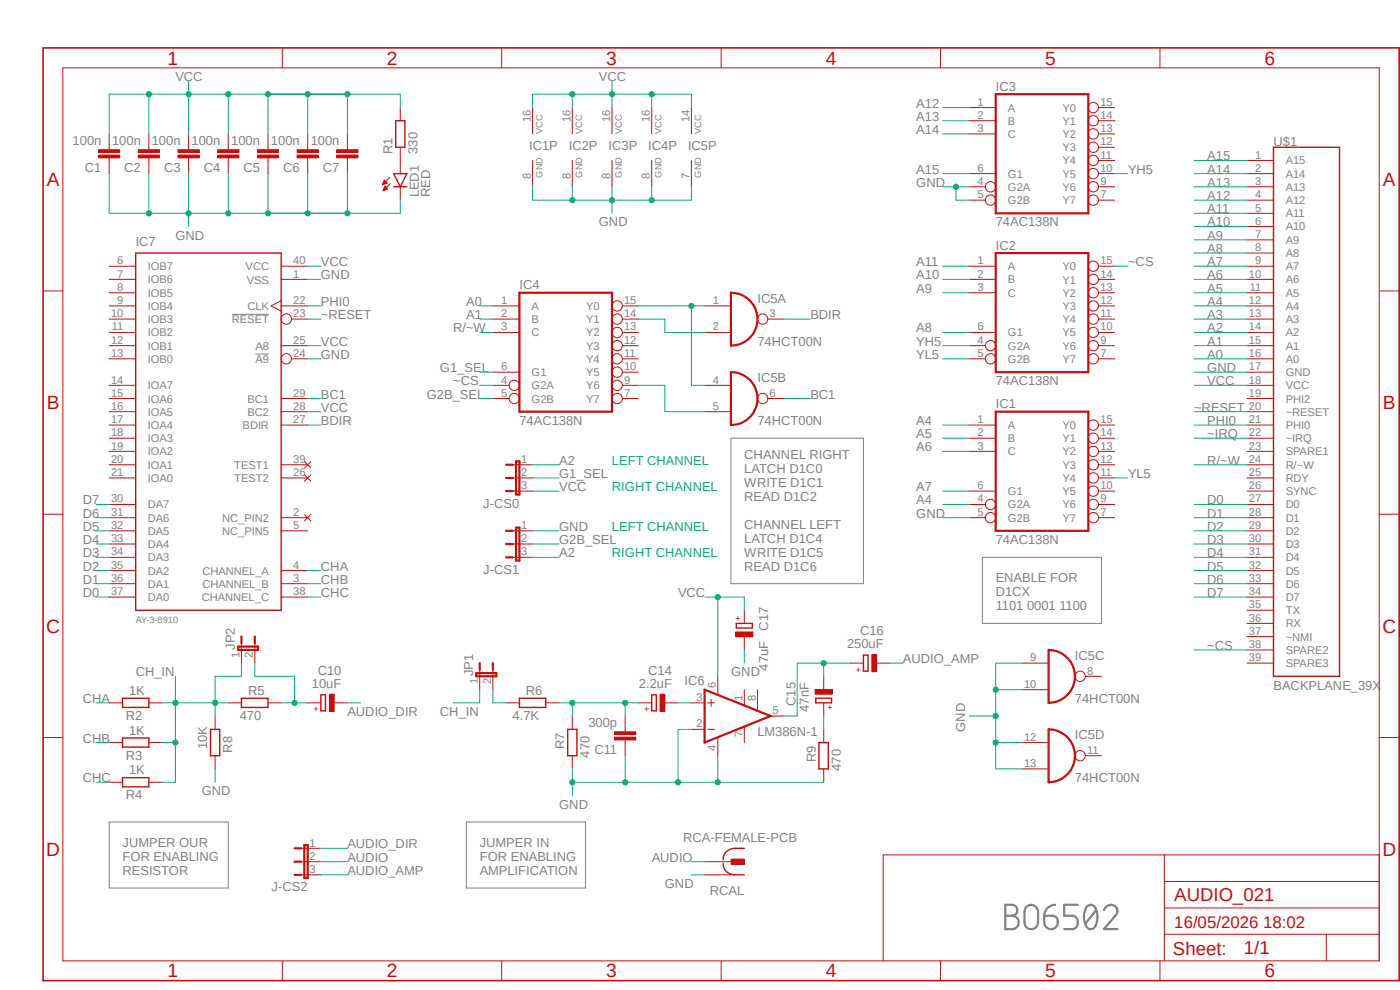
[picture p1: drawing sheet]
<svg xmlns="http://www.w3.org/2000/svg" width="297mm" height="210mm" viewBox="0 0 297 210" stroke-linecap="round" stroke-linejoin="round" font-family="sans-serif">
<path d="M8.5 9.8l288.6 198.8M297.1 9.9l-288.6 198.8" fill="none" stroke="#fff" stroke-width=".21"/>
<path d="M49.2 66.7h7.9M54.2 75.1h2.9M155.1 93h28.1v30.8h-28.1zM208.4 118.2h25.3v14h-25.3zM23.2 174.4h25.2v14h-25.2zM98.9 174.4h25.3v14h-25.3z" fill="none" stroke="#808080" stroke-width=".21"/>
<path d="M213.3 191.9h1.4a1.16 1.16 0 0 1 1.1 1.2 1.16 1.16 0 0 1-1.1 1.2 1.42 1.42 0 0 1 1.4 1.4 1.42 1.42 0 0 1-1.4 1.4h-1.4zM213.3 194.3h1.4M217.6 192.5a1.46 1.46 0 0 1 1.6-.5 1.46 1.46 0 0 1 1 1.4v2.3a1.44 1.44 0 0 1-1.4 1.4 1.44 1.44 0 0 1-1.5-1.4v-2.3zM221.5 194.3h1.8a1.44 1.44 0 0 1 1.1 1.6 1.44 1.44 0 0 1-1.5 1.2 1.44 1.44 0 0 1-1.4-1.4zM223.9 191.9a2.31 2.31 0 0 0-2.4 2.4M228.6 191.9h-2.8v2.4h1.7a1.44 1.44 0 0 1 1.2 1.4 1.44 1.44 0 0 1-1.2 1.4h-1.7M230.5 192.4a1.23 1.23 0 0 1 1.4-.3 1.23 1.23 0 0 1 .8 1.2 4.1 4.1 0 0 1-.7 3.6 1.24 1.24 0 0 1-1.8-1.1 4.1 4.1 0 0 1 .3-3.4zM232.5 193.1l-2.2 2.9M234.2 193.1a1.4 1.4 0 0 1 2-1 1.4 1.4 0 0 1 .4 2.2l-2.4 2.8h2.9" fill="none" stroke="#808080" stroke-width=".47"/>
<g fill="none" stroke="#c90d0c" stroke-width=".21">
<path d="M13.3 14.4h279.3v189.4h-279.3zM59.9 10.2v4.2M106.4 10.2v4.2M153 10.2v4.2M199.5 10.2v4.2M246.1 10.2v4.2M40 31.2v.6M40 33.5v.5M264.5 34h5.7M264.5 36.8h5.7M264.5 39.6h5.7M264.5 42.5h5.7"/>
<path d="M264.5 45.3h5.7M264.5 48h5.7M264.5 50.9h5.7M264.5 53.7h5.7M264.5 56.5h5.7M264.5 59.3h5.7M9.1 61.7h4.2M264.5 62.1h5.7M264.5 64.9h5.7M264.5 67.7h5.7M264.5 70.5h5.7M264.5 73.3h5.7"/>
<path d="M264.5 76.1h5.7M264.5 79h5.7M292.6 61.7h4.2M264.5 81.7h5.7M264.5 84.5h5.7M264.5 87.3h5.7M264.5 90.2h5.7M264.5 93h5.7M264.5 95.8h5.7M264.5 98.6h5.7M9.1 109.1h4.2M264.5 101.4h5.7"/>
<path d="M264.5 104.2h5.7M264.5 107h5.7M264.5 109.8h5.7M264.5 112.6h5.7M264.5 115.4h5.7M264.5 118.2h5.7M292.6 109.1h4.2M264.5 121h5.7M264.5 123.8h5.7M264.5 126.7h5.7M264.5 129.5h5.7M264.5 132.2h5.7"/>
<path d="M264.5 135h5.7M264.5 137.9h5.7M9.1 156.5h4.2M264.5 140.7h5.7M292.6 156.5h4.2M247 198.2h45.6M247 181.4v22.4M247 192.6h45.6M247 187h45.6M281.4 198.2v5.6M292.6 181.4h-105.2v22.4M59.9 203.8v4.2"/>
<path d="M106.4 203.8v4.2M153 203.8v4.2M199.5 203.8v4.2M246.1 203.8v4.2"/>
</g>
<path d="M9.1 10.2h287.7v197.8h-287.7z" fill="none" stroke="#c90d0c" stroke-width=".34"/>
<path d="M270.2 31.2h14v112.3h-14z" fill="none" stroke="#c90d0c" stroke-width=".3"/>
<path d="M37.8 31.7h4.4v.6h-4.4z" fill-rule="evenodd" fill="#c90d0c"/>
<path d="M37.8 31.7h4.4v.6h-4.4z" fill="none" stroke="#c90d0c" stroke-width=".21"/>
<path d="M37.8 32.9h4.4v.6h-4.4z" fill-rule="evenodd" fill="#c90d0c"/>
<g fill="none" stroke="#c90d0c" stroke-width=".21">
<path d="M31.6 31.2v.6M31.6 33.5v.5M37.8 32.9h4.4v.6h-4.4zM40 28.4v2.8M40 34v2.8M81.2 39.2h.1M81.2 39h.3M81.2 38.9h.6M81.3 38.8h.7M81.3 38.7h.7M81.4 38.6h.5M81.4 38.5h.4"/>
<path d="M81.5 38.4h.2M81.5 40h.7M81.5 38.2l.6 .6-1 .4zM81.5 38.3h.1M81.5 39.9h.6M81.6 39.8h.4M81.6 39.7h.3M81.7 39.6h.1M81.7 39.5l.6 .5-1 .5zM82.7 37.7l-1.6 1.5M82.8 38.9l-1.5 1.6M84.9 22.8v2.8"/>
<path d="M84.9 31.2v5.6M84.9 39.6v2.9M81.3 40.4h.1M81.4 40.3h.3M81.4 40.2h.6M81.4 40.1h.8"/>
</g>
<path d="M83.5 36.8h2.8l-1.4 2.8zM83.5 39.6h2.8M83.9 25.6h2v5.6h-2z" fill="none" stroke="#c90d0c" stroke-width=".3"/>
<path d="M29.3 31.7h4.5v.6h-4.5z" fill-rule="evenodd" fill="#c90d0c"/>
<path d="M29.3 31.7h4.5v.6h-4.5z" fill="none" stroke="#c90d0c" stroke-width=".21"/>
<path d="M29.3 32.9h4.5v.6h-4.5z" fill-rule="evenodd" fill="#c90d0c"/>
<path d="M23.2 31.2v.6M23.2 33.5v.5M29.3 32.9h4.5v.6h-4.5zM31.6 28.4v2.8M31.6 34v2.8" fill="none" stroke="#c90d0c" stroke-width=".21"/>
<path d="M20.9 31.7h4.5v.6h-4.5z" fill-rule="evenodd" fill="#c90d0c"/>
<path d="M20.9 31.7h4.5v.6h-4.5z" fill="none" stroke="#c90d0c" stroke-width=".21"/>
<path d="M20.9 32.9h4.5v.6h-4.5z" fill-rule="evenodd" fill="#c90d0c"/>
<path d="M20.9 32.9h4.5v.6h-4.5zM23.2 28.4v2.8M23.2 34v2.8M48.4 31.2v.6M48.4 33.5v.5" fill="none" stroke="#c90d0c" stroke-width=".21"/>
<path d="M46.2 31.7h4.5v.6h-4.5z" fill-rule="evenodd" fill="#c90d0c"/>
<path d="M46.2 31.7h4.5v.6h-4.5z" fill="none" stroke="#c90d0c" stroke-width=".21"/>
<path d="M46.2 32.9h4.5v.6h-4.5z" fill-rule="evenodd" fill="#c90d0c"/>
<g fill="none" stroke="#c90d0c" stroke-width=".21">
<path d="M46.2 32.9h4.5v.6h-4.5zM48.4 28.4v2.8M48.4 34v2.8M65.3 31.2v.6M65.3 33.5v.5M113 22.8v5.6M113 34v5.6M121.4 22.8v5.6M121.4 34v5.6M129.8 22.8v5.6M129.8 34v5.6M205.6 22.8h5.6"/>
<path d="M205.6 25.6h5.6M205.6 28.4h5.6M205.6 39.6h3.4M205.6 36.8h5.6M233 22.8h3.5M233 25.6h3.5M233 28.4h3.5M233 39.6h3.5M233 36.8h3.5M233 34h3.5M233 31.2h3.5M23.2 56.5h5.6"/>
<path d="M23.2 59.3h5.6M59.6 56.5h5.7M59.6 59.3h5.7M205.6 42.5h3.4M205.6 56.5h5.6M205.6 59.3h5.6M233 42.5h3.5M233 56.5h3.5M233 59.3h3.5M23.2 62.1h5.6M23.2 73.3h5.6M23.2 76.1h5.6"/>
<path d="M23.2 70.5h5.6M23.2 67.7h5.6M23.2 64.9h5.6M59.6 73.3h5.7M59.6 64.9h5.7M59.6 63.8l-2.1 1.1 2.1 1.1M61.8 76.1h3.5M61.8 67.7h3.5M205.6 62.1h5.6M205.6 73.3h3.4M205.6 76.1h3.4M205.6 70.5h5.6"/>
<path d="M233 62.1h3.5M233 73.3h3.5M233 76.1h3.5M233 70.5h3.5M233 67.7h3.5M233 64.9h3.5M23.2 90.2h5.6M23.2 93h5.6M23.2 95.8h5.6M23.2 98.6h5.6M23.2 81.7h5.6M23.2 84.5h5.6"/>
<path d="M23.2 87.3h5.6M59.6 90.2h5.7M59.6 98.6h5.7M59.6 84.5h5.7M59.6 87.3h5.7M64.6 97.9l1.4 1.4M66 97.9l-1.4 1.4M205.6 90.2h5.6M205.6 93h5.6M205.6 95.8h5.6M233 90.2h3.5M233 93h3.5"/>
<path d="M233 95.8h3.5M233 98.6h3.5M23.2 107h5.6M23.2 109.8h5.6M23.2 101.4h5.6M23.2 112.6h5.6M23.2 115.4h5.6M23.2 118.2h5.6M59.6 109.8h5.7M59.6 101.4h5.7M59.6 112.6h5.7M64.6 109.1l1.4 1.4"/>
<path d="M64.6 100.7l1.4 1.4M66 109.1l-1.4 1.4M66 100.7l-1.4 1.4M205.6 107h3.4M205.6 109.8h3.4M205.6 104.2h5.6M233 107h3.5M233 109.8h3.5M233 104.2h3.5M233 101.4h3.5M23.2 123.8h5.6M23.2 121h5.6"/>
<path d="M23.2 126.7h5.6M59.6 123.8h5.7M59.6 121h5.7M59.6 126.7h5.7"/>
<circle cx="210.1" cy="39.6" r="1.1"/>
<circle cx="231.9" cy="34" r="1.1"/>
<circle cx="231.9" cy="28.4" r="1.1"/>
<circle cx="231.9" cy="39.6" r="1.1"/>
<circle cx="231.9" cy="36.8" r="1.1"/>
<circle cx="231.9" cy="31.2" r="1.1"/>
<circle cx="231.9" cy="25.6" r="1.1"/>
<circle cx="231.9" cy="22.8" r="1.1"/>
<circle cx="210.1" cy="42.5" r="1.1"/>
<circle cx="231.9" cy="42.5" r="1.1"/>
<circle cx="231.9" cy="56.5" r="1.1"/>
<circle cx="231.9" cy="59.3" r="1.1"/>
<circle cx="60.8" cy="76.1" r="1.1"/>
<circle cx="60.8" cy="67.7" r="1.1"/>
<circle cx="210.1" cy="73.3" r="1.1"/>
<circle cx="210.1" cy="76.1" r="1.1"/>
<circle cx="231.9" cy="64.9" r="1.1"/>
<circle cx="231.9" cy="67.7" r="1.1"/>
<circle cx="231.9" cy="73.3" r="1.1"/>
<circle cx="231.9" cy="62.1" r="1.1"/>
<circle cx="231.9" cy="76.1" r="1.1"/>
<circle cx="231.9" cy="70.5" r="1.1"/>
<circle cx="231.9" cy="93" r="1.1"/>
<circle cx="231.9" cy="98.6" r="1.1"/>
<circle cx="231.9" cy="95.8" r="1.1"/>
<circle cx="231.9" cy="90.2" r="1.1"/>
<circle cx="210.1" cy="107" r="1.1"/>
<circle cx="210.1" cy="109.8" r="1.1"/>
<circle cx="231.9" cy="109.8" r="1.1"/>
<circle cx="231.9" cy="104.2" r="1.1"/>
<circle cx="231.9" cy="107" r="1.1"/>
<circle cx="231.9" cy="101.4" r="1.1"/>
</g>
<path d="M211.2 20h19.7v25.3h-19.7zM211.2 53.7h19.7v25.3h-19.7zM211.2 87.3h19.7v25.3h-19.7z" fill="none" stroke="#c90d0c" stroke-width=".47"/>
<path d="M28.8 53.7h30.8v75.8h-30.8z" fill="none" stroke="#c90d0c" stroke-width=".3"/>
<path d="M63 31.7h4.5v.6h-4.5z" fill-rule="evenodd" fill="#c90d0c"/>
<path d="M63 31.7h4.5v.6h-4.5z" fill="none" stroke="#c90d0c" stroke-width=".21"/>
<path d="M63 32.9h4.5v.6h-4.5z" fill-rule="evenodd" fill="#c90d0c"/>
<path d="M63 32.9h4.5v.6h-4.5zM65.3 28.4v2.8M65.3 34v2.8M73.7 31.2v.6M73.7 33.5v.5" fill="none" stroke="#c90d0c" stroke-width=".21"/>
<path d="M71.5 31.7h4.4v.6h-4.4z" fill-rule="evenodd" fill="#c90d0c"/>
<path d="M71.5 31.7h4.4v.6h-4.4z" fill="none" stroke="#c90d0c" stroke-width=".21"/>
<path d="M71.5 32.9h4.4v.6h-4.4z" fill-rule="evenodd" fill="#c90d0c"/>
<path d="M71.5 32.9h4.4v.6h-4.4zM73.7 28.4v2.8M73.7 34v2.8M23.2 149.1h2.8M23.2 157.5h2.8M31.6 149.1h2.8M31.6 157.5h2.8M45.6 151.9v2.8M23.2 165.9h2.8M31.6 165.9h2.8M45.6 160.3v2.8" fill="none" stroke="#c90d0c" stroke-width=".21"/>
<path d="M26 148.1h5.6v2h-5.6zM26 156.5h5.6v2h-5.6zM44.7 154.7h1.9v5.6h-1.9zM26 165h5.6v1.9h-5.6z" fill="none" stroke="#c90d0c" stroke-width=".3"/>
<path d="M155.1 182.2h2.8v1.1h-2.8z" fill-rule="evenodd" fill="#c90d0c"/>
<path d="M56.9 31.2v.6M56.9 33.5v.5M149.5 182.8h5.6M149.5 185.6h5.6M155.1 182.2h2.8v1.1h-2.8z" fill="none" stroke="#c90d0c" stroke-width=".21"/>
<path d="M157.9 180a4.5 4.5 0 0 0-3.6 .5 2.14 2.14 0 0 0-.9 1.9M153.4 183.2a2.35 2.35 0 0 0 2.4 2.4h2.1" fill="none" stroke="#c90d0c" stroke-width=".3"/>
<path d="M54.6 31.7h4.5v.6h-4.5z" fill-rule="evenodd" fill="#c90d0c"/>
<path d="M54.6 31.7h4.5v.6h-4.5z" fill="none" stroke="#c90d0c" stroke-width=".21"/>
<path d="M54.6 32.9h4.5v.6h-4.5z" fill-rule="evenodd" fill="#c90d0c"/>
<g fill="none" stroke="#c90d0c" stroke-width=".21">
<path d="M54.6 32.9h4.5v.6h-4.5zM56.9 28.4v2.8M56.9 34v2.8M104.6 64.9h5.6M104.6 67.7h5.6M104.6 70.5h5.6M104.6 79h5.6M132 64.9h3.4M132 67.7h3.4M132 70.5h3.4M132 79h3.4M132 76.1h3.4"/>
<path d="M132 73.3h3.4M149.5 64.9h5.6M149.5 70.5h5.6M162.9 67.7h3.4M104.6 81.7h3.4M104.6 84.5h3.4M108.8 98.6h4.2M132 81.7h3.4M132 84.5h3.4M149.5 81.7h5.6M149.5 87.3h5.6M162.9 84.5h3.4"/>
<path d="M108.8 104.2h4.2M108.8 101.4h4.2M108.8 118.2h4.2M108.8 115.4h4.2M108.8 112.6h4.2"/>
<circle cx="130.9" cy="70.5" r="1.1"/>
<circle cx="130.9" cy="79" r="1.1"/>
<circle cx="130.9" cy="64.9" r="1.1"/>
<circle cx="130.9" cy="67.7" r="1.1"/>
<circle cx="130.9" cy="76.1" r="1.1"/>
<circle cx="130.9" cy="73.3" r="1.1"/>
<circle cx="161.8" cy="67.7" r="1.1"/>
<circle cx="109.1" cy="81.7" r="1.1"/>
<circle cx="109.1" cy="84.5" r="1.1"/>
<circle cx="130.9" cy="84.5" r="1.1"/>
<circle cx="130.9" cy="81.7" r="1.1"/>
<circle cx="161.8" cy="84.5" r="1.1"/>
</g>
<path d="M110.2 62.1h19.6v25.2h-19.6zM155.1 62.1a5.6 5.6 0 0 1 5.6 5.6 5.6 5.6 0 0 1-5.6 5.6zM155.1 79a5.6 5.6 0 0 1 5.6 5.6 5.6 5.6 0 0 1-5.6 5.6zM107.4 98.6h1.4M109.5 97.9h.7v7h-.7zM107.4 104.2h1.4M107.4 101.4h1.4M107.4 118.2h1.4M107.4 115.4h1.4M107.4 112.6h1.4M109.5 111.9h.7v7h-.7z" fill="none" stroke="#c90d0c" stroke-width=".47"/>
<path d="M68.1 147.4h.9v3.4h-.9z" fill="none" stroke="#c90d0c" stroke-width=".3"/>
<path d="M69.9 147.3h1v3.6h-1z" fill-rule="evenodd" fill="#c90d0c"/>
<g fill="none" stroke="#c90d0c" stroke-width=".21">
<path d="M51.2 136.5v4.2M54.1 136.5v4.2M48.4 149.1h2.8M56.9 149.1h2.7M65.3 149.1h2.8M69.9 147.3h1v3.6h-1zM70.9 149.1h2.8M101.8 142.1v4.2M104.6 142.1v4.2M107.4 149.1h2.8M115.8 149.1h2.8M121.4 151.9v2.8"/>
<path d="M132.6 154.7v.6M132.6 157v.5M63.9 180h4.2M121.4 160.3v2.8M63.9 185.6h4.2M63.9 182.8h4.2"/>
</g>
<path d="M51.2 148.1h5.7v2h-5.7zM110.2 148.1h5.6v2h-5.6zM120.4 154.7h2v5.6h-2z" fill="none" stroke="#c90d0c" stroke-width=".3"/>
<path d="M50.5 137.2h4.2v.7h-4.2zM51.2 135v1.5M54.1 135v1.5M101 142.8h4.3v.7h-4.3zM101.8 140.7v1.4M104.6 140.7v1.4M62.5 180h1.4M64.6 179.3h.7v7h-.7zM62.5 185.6h1.4M62.5 182.8h1.4" fill="none" stroke="#c90d0c" stroke-width=".47"/>
<path d="M130.4 155.2h4.5v.6h-4.5z" fill-rule="evenodd" fill="#c90d0c"/>
<path d="M130.4 155.2h4.5v.6h-4.5z" fill="none" stroke="#c90d0c" stroke-width=".21"/>
<path d="M130.4 156.4h4.5v.6h-4.5z" fill-rule="evenodd" fill="#c90d0c"/>
<path d="M130.4 156.4h4.5v.6h-4.5zM132.6 151.9v2.8M132.6 157.5v2.8" fill="none" stroke="#c90d0c" stroke-width=".21"/>
<path d="M138.3 147.4h.9v3.4h-.9z" fill="none" stroke="#c90d0c" stroke-width=".3"/>
<path d="M140 147.3h1.1v3.6h-1.1z" fill-rule="evenodd" fill="#c90d0c"/>
<g fill="none" stroke="#c90d0c" stroke-width=".21">
<path d="M135.4 149.1h2.9M140 147.3h1.1v3.6h-1.1zM141.1 149.1h2.7M146.7 149.1h2.8M146.7 154.7h2.8M150.2 149.1h1.4M150.2 154.7h1.4M150.9 148.4v1.4M152.3 143.5v3.8M152.3 156.5v3.8M157.9 146.3v3.3M157.9 154.1v3.4"/>
<path d="M160.7 146.3v4.5M163.5 151.9h2.8"/>
</g>
<path d="M149.5 146.3l14 5.6-14 5.6z" fill="none" stroke="#c90d0c" stroke-width=".47"/>
<path d="M173.1 148.1h3.3v1h-3.3z" fill="none" stroke="#c90d0c" stroke-width=".3"/>
<path d="M172.9 146.3h3.7v1h-3.7z" fill-rule="evenodd" fill="#c90d0c"/>
<path d="M172.9 146.3h3.7v1h-3.7zM174.8 143.5v2.8M174.8 149.1v2.8M174.8 154.7v2.8M174.8 163.1v2.8" fill="none" stroke="#c90d0c" stroke-width=".21"/>
<path d="M183.2 139h.9v3.4h-.9zM173.7 157.5h2v5.6h-2z" fill="none" stroke="#c90d0c" stroke-width=".3"/>
<path d="M185 138.9h1v3.6h-1z" fill-rule="evenodd" fill="#c90d0c"/>
<path d="M185 138.9h1v3.6h-1zM180.3 140.7h2.9M186 140.7h2.8" fill="none" stroke="#c90d0c" stroke-width=".21"/>
<path d="M156.2 132.2h3.4v1h-3.4z" fill="none" stroke="#c90d0c" stroke-width=".3"/>
<path d="M156.1 134.1h3.6v1h-3.6z" fill-rule="evenodd" fill="#c90d0c"/>
<g fill="none" stroke="#c90d0c" stroke-width=".21">
<path d="M138.3 22.8v5.6M138.3 34v5.6M146.7 22.8v5.6M146.7 34v5.6M156.1 134.1h3.6v1h-3.6zM157.9 129.5v2.7M157.9 135v2.9M216.8 140.7h5.7M216.8 146.3h5.7M216.8 157.5h5.7M230.3 143.5h3.4M216.8 163.1h5.7"/>
<path d="M230.3 160.3h3.4"/>
<circle cx="229.2" cy="143.5" r="1.1"/>
<circle cx="229.2" cy="160.3" r="1.1"/>
</g>
<path d="M222.5 137.9a5.6 5.6 0 0 1 5.6 5.6 5.6 5.6 0 0 1-5.6 5.6zM222.5 154.7a5.6 5.6 0 0 1 5.6 5.6 5.6 5.6 0 0 1-5.6 5.6z" fill="none" stroke="#c90d0c" stroke-width=".47"/>
<g fill="none" stroke="#0dab76" stroke-width=".21">
<path d="M40 36.8v11.2M200 36.8h5.6M200 28.4h5.6M200 25.6h5.6M200 22.8h5.6M253.3 34h11.2M253.3 36.8h11.2M253.3 39.6h11.2M84.9 42.5v2.8M253.3 42.5h11.2M101.8 67.7h2.8M101.8 64.9h2.8"/>
<path d="M253.3 67.7h11.2M253.3 70.5h11.2M253.3 73.3h11.2M253.3 76.1h11.2M253.3 79h11.2M113 98.6h5.6M20.4 118.2h2.8M20.4 107h2.8M20.4 109.8h2.8M20.4 112.6h2.8M20.4 115.4h2.8M113 118.2h5.6"/>
<path d="M253.3 118.2h11.2M253.3 107h11.2M253.3 109.8h11.2M253.3 112.6h11.2M253.3 115.4h11.2M20.4 126.7h2.8M20.4 123.8h2.8M20.4 121h2.8M253.3 126.7h11.2M253.3 123.8h11.2M253.3 121h11.2"/>
</g>
<circle cx="40" cy="45.3" r=".55" fill="#0dab76"/>
<g fill="none" stroke="#0dab76" stroke-width=".21">
<path d="M23.2 36.8v8.5h61.7M31.6 36.8v8.5"/>
<circle cx="40" cy="45.3" r=".55"/>
</g>
<circle cx="31.6" cy="45.3" r=".55" fill="#0dab76"/>
<g fill="none" stroke="#0dab76" stroke-width=".21">
<path d="M48.4 36.8v8.5"/>
<circle cx="31.6" cy="45.3" r=".55"/>
</g>
<circle cx="48.4" cy="45.3" r=".55" fill="#0dab76"/>
<g fill="none" stroke="#0dab76" stroke-width=".21">
<path d="M65.3 36.8v8.5"/>
<circle cx="48.4" cy="45.3" r=".55"/>
</g>
<circle cx="65.3" cy="45.3" r=".55" fill="#0dab76"/>
<g fill="none" stroke="#0dab76" stroke-width=".21">
<path d="M73.7 36.8v8.5"/>
<circle cx="65.3" cy="45.3" r=".55"/>
</g>
<circle cx="73.7" cy="45.3" r=".55" fill="#0dab76"/>
<g fill="none" stroke="#0dab76" stroke-width=".21">
<path d="M56.9 36.8v8.5"/>
<circle cx="73.7" cy="45.3" r=".55"/>
</g>
<circle cx="56.9" cy="45.3" r=".55" fill="#0dab76"/>
<g fill="none" stroke="#0dab76" stroke-width=".21">
<path d="M200 39.6h5.6M202.8 39.6v2.9h2.8"/>
<circle cx="56.9" cy="45.3" r=".55"/>
</g>
<circle cx="202.8" cy="39.6" r=".55" fill="#0dab76"/>
<g fill="none" stroke="#0dab76" stroke-width=".21">
<path d="M113 39.6v2.9h16.8v-2.9M65.3 59.3h2.8M200 109.8h5.6"/>
<circle cx="202.8" cy="39.6" r=".55"/>
</g>
<circle cx="129.8" cy="42.5" r=".55" fill="#0dab76"/>
<g fill="none" stroke="#0dab76" stroke-width=".21">
<path d="M121.4 39.6v2.9"/>
<circle cx="129.8" cy="42.5" r=".55"/>
</g>
<circle cx="121.4" cy="42.5" r=".55" fill="#0dab76"/>
<g fill="none" stroke="#0dab76" stroke-width=".21">
<path d="M138.3 39.6v2.9M146.7 39.6v2.9h-16.9v2.8"/>
<circle cx="121.4" cy="42.5" r=".55"/>
</g>
<circle cx="138.3" cy="42.5" r=".55" fill="#0dab76"/>
<g fill="none" stroke="#0dab76" stroke-width=".21">
<path d="M113 112.6h5.6M45.6 163.1v2.8M121.4 163.1v5.6M132.6 160.3v5.6h-11.2M146.7 185.6h2.8"/>
<circle cx="138.3" cy="42.5" r=".55"/>
</g>
<circle cx="121.4" cy="165.9" r=".55" fill="#0dab76"/>
<g fill="none" stroke="#0dab76" stroke-width=".21">
<path d="M146.7 154.7h-2.9v11.2h-11.2"/>
<circle cx="121.4" cy="165.9" r=".55"/>
</g>
<circle cx="132.6" cy="165.9" r=".55" fill="#0dab76"/>
<g fill="none" stroke="#0dab76" stroke-width=".21">
<path d="M152.3 160.3v5.6h-8.5"/>
<circle cx="132.6" cy="165.9" r=".55"/>
</g>
<circle cx="143.9" cy="165.9" r=".55" fill="#0dab76"/>
<g fill="none" stroke="#0dab76" stroke-width=".21">
<path d="M152.3 165.9h22.5"/>
<circle cx="143.9" cy="165.9" r=".55"/>
</g>
<circle cx="152.3" cy="165.9" r=".55" fill="#0dab76"/>
<g fill="none" stroke="#0dab76" stroke-width=".21">
<path d="M157.9 137.9v2.8M211.2 146.3h5.6M216.8 140.7h-5.6v22.4h5.6"/>
<circle cx="152.3" cy="165.9" r=".55"/>
</g>
<circle cx="211.2" cy="146.3" r=".55" fill="#0dab76"/>
<g fill="none" stroke="#0dab76" stroke-width=".21">
<path d="M211.2 157.5h5.6"/>
<circle cx="211.2" cy="146.3" r=".55"/>
</g>
<circle cx="211.2" cy="157.5" r=".55" fill="#0dab76"/>
<g fill="none" stroke="#0dab76" stroke-width=".21">
<path d="M205.6 151.9h5.6"/>
<circle cx="211.2" cy="157.5" r=".55"/>
</g>
<circle cx="211.2" cy="151.9" r=".55" fill="#0dab76"/>
<g fill="none" stroke="#0dab76" stroke-width=".21">
<path d="M40 17.2v11.2M65.3 76.1h2.8M253.3 81.7h11.2"/>
<circle cx="211.2" cy="151.9" r=".55"/>
</g>
<circle cx="40" cy="20" r=".55" fill="#0dab76"/>
<g fill="none" stroke="#0dab76" stroke-width=".21">
<path d="M23.2 20h61.7v2.8M31.6 20v8.4"/>
<circle cx="40" cy="20" r=".55"/>
</g>
<circle cx="31.6" cy="20" r=".55" fill="#0dab76"/>
<g fill="none" stroke="#0dab76" stroke-width=".21">
<path d="M23.2 20v8.4M48.4 20v8.4"/>
<circle cx="31.6" cy="20" r=".55"/>
</g>
<circle cx="48.4" cy="20" r=".55" fill="#0dab76"/>
<g fill="none" stroke="#0dab76" stroke-width=".21">
<path d="M65.3 20v8.4"/>
<circle cx="48.4" cy="20" r=".55"/>
</g>
<circle cx="65.3" cy="20" r=".55" fill="#0dab76"/>
<g fill="none" stroke="#0dab76" stroke-width=".21">
<path d="M73.7 20v8.4"/>
<circle cx="65.3" cy="20" r=".55"/>
</g>
<circle cx="73.7" cy="20" r=".55" fill="#0dab76"/>
<g fill="none" stroke="#0dab76" stroke-width=".21">
<path d="M56.9 20v8.4"/>
<circle cx="73.7" cy="20" r=".55"/>
</g>
<circle cx="56.9" cy="20" r=".55" fill="#0dab76"/>
<g fill="none" stroke="#0dab76" stroke-width=".21">
<path d="M121.4 20v2.8M129.8 20h-16.8v2.8M65.3 56.5h2.8M65.3 73.3h2.8M65.3 87.3h2.8"/>
<circle cx="56.9" cy="20" r=".55"/>
</g>
<circle cx="121.4" cy="20" r=".55" fill="#0dab76"/>
<g fill="none" stroke="#0dab76" stroke-width=".21">
<path d="M129.8 20v2.8"/>
<circle cx="121.4" cy="20" r=".55"/>
</g>
<circle cx="129.8" cy="20" r=".55" fill="#0dab76"/>
<g fill="none" stroke="#0dab76" stroke-width=".21">
<path d="M129.8 17.2v2.8h16.9v2.8M138.3 20v2.8"/>
<circle cx="129.8" cy="20" r=".55"/>
</g>
<circle cx="138.3" cy="20" r=".55" fill="#0dab76"/>
<g fill="none" stroke="#0dab76" stroke-width=".21">
<path d="M113 104.2h5.6M149.5 126.7h8.4v2.8M152.3 126.7v16.8"/>
<circle cx="138.3" cy="20" r=".55"/>
</g>
<circle cx="152.3" cy="126.7" r=".55" fill="#0dab76"/>
<g fill="none" stroke="#0dab76" stroke-width=".21">
<path d="M236.5 36.8h2.8M200 56.5h5.6M200 59.3h5.6M236.5 56.5h2.8M253.3 56.5h11.2M253.3 59.3h11.2M253.3 53.7h11.2M253.3 50.9h11.2M253.3 48h11.2M253.3 45.3h11.2M65.3 64.9h2.8M65.3 67.7h2.8"/>
<path d="M101.8 70.5h2.8M200 70.5h5.6M200 62.1h5.6M200 73.3h5.6M200 76.1h5.6M253.3 64.9h11.2M253.3 62.1h11.2M101.8 81.7h2.8M200 90.2h5.6M200 93h5.6M200 95.8h5.6M253.3 90.2h11.2"/>
<path d="M253.3 98.6h11.2M253.3 87.3h11.2M253.3 93h11.2M200 104.2h5.6M200 107h5.6M236.5 101.4h2.8M65.3 121h2.8M65.3 123.8h2.8M65.3 126.7h2.8M253.3 137.9h11.2M20.4 149.1h2.8M20.4 157.5h2.8"/>
<path d="M34.4 149.1h2.8v16.8h-2.8M34.4 157.5h2.8M20.4 165.9h2.8"/>
<circle cx="152.3" cy="126.7" r=".55"/>
</g>
<circle cx="37.2" cy="157.5" r=".55" fill="#0dab76"/>
<circle cx="37.2" cy="157.5" r=".55" fill="none" stroke="#0dab76" stroke-width=".21"/>
<circle cx="37.2" cy="149.1" r=".55" fill="#0dab76"/>
<g fill="none" stroke="#0dab76" stroke-width=".21">
<path d="M37.2 149.1h11.2M45.6 149.1v2.8"/>
<circle cx="37.2" cy="149.1" r=".55"/>
</g>
<circle cx="45.6" cy="149.1" r=".55" fill="#0dab76"/>
<g fill="none" stroke="#0dab76" stroke-width=".21">
<path d="M135.4 64.9h14.1M146.7 64.9v16.8h2.8M37.2 143.5v5.6M51.2 140.7v2.8h-5.6v5.6M101.8 146.3v2.8h-5.7"/>
<circle cx="45.6" cy="149.1" r=".55"/>
</g>
<circle cx="146.7" cy="64.9" r=".55" fill="#0dab76"/>
<g fill="none" stroke="#0dab76" stroke-width=".21">
<path d="M101.8 79h2.8M135.4 67.7h5.7v2.8h8.4M166.3 67.7h5.6M65.3 90.2h2.8M65.3 84.5h2.8M101.8 84.5h2.8M135.4 81.7h5.7v5.6h8.4M166.3 84.5h5.6M113 101.4h5.6M113 115.4h5.6M54.1 140.7v2.8h8.4v5.6M59.6 149.1h5.7"/>
<circle cx="146.7" cy="64.9" r=".55"/>
</g>
<circle cx="62.5" cy="149.1" r=".55" fill="#0dab76"/>
<g fill="none" stroke="#0dab76" stroke-width=".21">
<path d="M73.7 149.1h2.8M104.6 146.3v2.8h2.8M118.6 149.1h2.8v2.8M188.8 140.7h2.8M68.1 180h5.6M68.1 182.8h5.6M68.1 185.6h5.6M146.7 182.8h2.8"/>
<circle cx="62.5" cy="149.1" r=".55"/>
</g>
<circle cx="121.4" cy="149.1" r=".55" fill="#0dab76"/>
<g fill="none" stroke="#0dab76" stroke-width=".21">
<path d="M121.4 149.1h14M132.6 149.1v2.8"/>
<circle cx="121.4" cy="149.1" r=".55"/>
</g>
<circle cx="132.6" cy="149.1" r=".55" fill="#0dab76"/>
<g fill="none" stroke="#0dab76" stroke-width=".21">
<path d="M143.8 149.1h2.9M174.8 140.7v2.8M180.3 140.7h-11.2v11.2h-2.8"/>
<circle cx="132.6" cy="149.1" r=".55"/>
</g>
<circle cx="174.8" cy="140.7" r=".55" fill="#0dab76"/>
<g fill="none" stroke="#0dab76" stroke-width=".21">
<path d="M174.8 151.9v2.8"/>
<circle cx="174.8" cy="140.7" r=".55"/>
</g>
<g font-size="4.1" fill="#c90d0c">
<text x="35.5" y="13.7">1</text>
<text x="82.1" y="13.7">2</text>
<text x="128.6" y="13.7">3</text>
<text x="175.2" y="13.7">4</text>
<text x="221.7" y="13.7">5</text>
<text x="268.3" y="13.7">6</text>
<text x="9.9" y="39.5">A</text>
<text x="293.4" y="39.5">A</text>
<text x="9.9" y="86.9">B</text>
<text x="293.4" y="86.9">B</text>
<text x="9.8" y="134.2">C</text>
<text x="293.3" y="134.2">C</text>
<text x="9.8" y="181.6">D</text>
<text x="293.3" y="181.6">D</text>
<text x="35.5" y="207.3">1</text>
<text x="82.1" y="207.3">2</text>
<text x="128.6" y="207.3">3</text>
<text x="175.2" y="207.3">4</text>
<text x="221.7" y="207.3">5</text>
<text x="268.3" y="207.3">6</text>
</g>
<g font-size="3.9" fill="#c90d0c">
<text x="249.1" y="191.2">AUDIO_021</text>
<text x="248.8" y="202.6">Sheet:</text>
<text x="263.9" y="202.4">1/1</text>
</g>
<text font-size="3.6" fill="#c90d0c" x="249.1" y="196.8">16/05/2026 18:02</text>
<g font-size="2.8" fill="#808080">
<text x="37.2" y="17.2">VCC</text>
<text x="127" y="17.2">VCC</text>
<text x="194.4" y="22.8">A12</text>
<text x="211.2" y="19.3">IC3</text>
<text x="194.4" y="28.4">A14</text>
<text x="194.4" y="25.6">A13</text>
<text x="15.4" y="30.8">100n</text>
<text x="23.8" y="30.8">100n</text>
<text x="32.2" y="30.8">100n</text>
<text x="40.6" y="30.8">100n</text>
<text x="49.1" y="30.8">100n</text>
<text x="57.5" y="30.8">100n</text>
<text x="65.9" y="30.8">100n</text>
<text x="83.3" y="32.6" transform="rotate(-90 83.3 32.6)">R1</text>
<text x="88.6" y="32.6" transform="rotate(-90 88.6 32.6)">330</text>
<text x="112.3" y="31.9">IC1P</text>
<text x="120.7" y="31.9">IC2P</text>
<text x="129.1" y="31.9">IC3P</text>
<text x="137.5" y="31.9">IC4P</text>
<text x="146" y="31.9">IC5P</text>
<text x="256.1" y="34">A15</text>
<text x="270.2" y="30.9">U$1</text>
<text x="18" y="36.4">C1</text>
<text x="26.4" y="36.4">C2</text>
<text x="34.8" y="36.4">C3</text>
<text x="43.2" y="36.4">C4</text>
<text x="51.6" y="36.4">C5</text>
<text x="60.1" y="36.4">C6</text>
<text x="68.5" y="36.4">C7</text>
<text x="88.9" y="41.9" transform="rotate(-90 88.9 41.9)">LED1</text>
<text x="91.2" y="41.9" transform="rotate(-90 91.2 41.9)">RED</text>
<text x="194.4" y="36.8">A15</text>
<text x="194.4" y="39.6">GND</text>
<text x="239.3" y="36.8">YH5</text>
<text x="256.1" y="36.8">A14</text>
<text x="256.1" y="39.6">A13</text>
<text x="256.1" y="42.5">A12</text>
<text x="256.1" y="45.3">A11</text>
<text x="28.8" y="52.3">IC7</text>
<text x="37.2" y="50.9">GND</text>
<text x="127" y="48">GND</text>
<text x="211.2" y="48">74AC138N</text>
<text x="211.2" y="53">IC2</text>
<text x="256.1" y="53.7">A8</text>
<text x="256.1" y="50.9">A9</text>
<text x="256.1" y="48">A10</text>
<text x="68.1" y="59.3">GND</text>
<text x="68.1" y="56.5">VCC</text>
<text x="194.4" y="59.3">A10</text>
<text x="194.4" y="56.5">A11</text>
<text x="239.3" y="56.5">~CS</text>
<text x="256.1" y="56.5">A7</text>
<text x="256.1" y="59.3">A6</text>
<text x="68.1" y="64.9">PHI0</text>
<text x="98.9" y="64.9">A0</text>
<text x="110.2" y="61.4">IC4</text>
<text x="160.7" y="64.2">IC5A</text>
<text x="194.4" y="62.1">A9</text>
<text x="256.1" y="62.1">A5</text>
<text x="256.1" y="64.9">A4</text>
<text x="68.1" y="67.7">~RESET</text>
<text x="96.1" y="70.5">R/~W</text>
<text x="98.9" y="67.7">A1</text>
<text x="171.9" y="67.7">BDIR</text>
<text x="194.4" y="70.5">A8</text>
<text x="256.1" y="67.7">A3</text>
<text x="256.1" y="70.5">A2</text>
<text x="68.1" y="76.1">GND</text>
<text x="68.1" y="73.3">VCC</text>
<text x="160.7" y="73.3">74HCT00N</text>
<text x="194.4" y="73.3">YH5</text>
<text x="194.4" y="76.1">YL5</text>
<text x="256.1" y="73.3">A1</text>
<text x="256.1" y="76.1">A0</text>
<text x="93.3" y="79">G1_SEL</text>
<text x="96.1" y="81.7">~CS</text>
<text x="160.7" y="81">IC5B</text>
<text x="211.2" y="81.7">74AC138N</text>
<text x="256.1" y="79">GND</text>
<text x="256.1" y="81.7">VCC</text>
<text x="68.1" y="87.3">VCC</text>
<text x="68.1" y="84.5">BC1</text>
<text x="90.6" y="84.5">G2B_SEL</text>
<text x="171.9" y="84.5">BC1</text>
<text x="211.2" y="86.7">IC1</text>
<text x="253.3" y="87.3">~RESET</text>
<text x="68.1" y="90.2">BDIR</text>
<text x="110.2" y="90.2">74AC138N</text>
<text x="160.7" y="90.2">74HCT00N</text>
<text x="194.4" y="95.8">A6</text>
<text x="194.4" y="93">A5</text>
<text x="194.4" y="90.2">A4</text>
<text x="256.1" y="90.2">PHI0</text>
<text x="256.1" y="93">~IRQ</text>
<text x="118.6" y="98.6">A2</text>
<text x="118.6" y="101.4">G1_SEL</text>
<text x="157.9" y="97.3">CHANNEL RIGHT</text>
<text x="157.9" y="100.3">LATCH D1C0</text>
<text x="239.3" y="101.4">YL5</text>
<text x="256.1" y="98.6">R/~W</text>
<text x="17.6" y="107">D7</text>
<text x="102.5" y="107.7">J-CS0</text>
<text x="118.6" y="104.2">VCC</text>
<text x="157.9" y="103.2">WRITE D1C1</text>
<text x="157.9" y="106.2">READ D1C2</text>
<text x="194.4" y="104.2">A7</text>
<text x="194.4" y="107">A4</text>
<text x="256.1" y="107">D0</text>
<text x="17.6" y="112.6">D5</text>
<text x="17.6" y="109.8">D6</text>
<text x="118.6" y="112.6">GND</text>
<text x="157.9" y="112.1">CHANNEL LEFT</text>
<text x="194.4" y="109.8">GND</text>
<text x="256.1" y="109.8">D1</text>
<text x="256.1" y="112.6">D2</text>
<text x="17.6" y="118.2">D3</text>
<text x="17.6" y="115.4">D4</text>
<text x="118.6" y="118.2">A2</text>
<text x="118.6" y="115.4">G2B_SEL</text>
<text x="157.9" y="115.1">LATCH D1C4</text>
<text x="157.9" y="118.1">WRITE D1C5</text>
<text x="211.2" y="115.4">74AC138N</text>
<text x="256.1" y="115.4">D3</text>
<text x="256.1" y="118.2">D4</text>
<text x="17.6" y="123.8">D1</text>
<text x="17.6" y="121">D2</text>
<text x="68.1" y="121">CHA</text>
<text x="68.1" y="123.8">CHB</text>
<text x="102.5" y="121.7">J-CS1</text>
<text x="157.9" y="121">READ D1C6</text>
<text x="211.2" y="123.5">ENABLE FOR</text>
<text x="256.1" y="121">D5</text>
<text x="256.1" y="123.8">D6</text>
<text x="17.6" y="126.7">D0</text>
<text x="68.1" y="126.7">CHC</text>
<text x="143.8" y="126.7">VCC</text>
<text x="211.2" y="126.5">D1CX</text>
<text x="211.2" y="129.5">1101 0001 1100</text>
<text x="256.1" y="126.7">D7</text>
<text x="49.8" y="137.9" transform="rotate(-90 49.8 137.9)">JP2</text>
<text x="163" y="133.8" transform="rotate(-90 163 133.8)">C17</text>
<text x="179.7" y="137.5">250uF</text>
<text x="182.5" y="134.7">C16</text>
<text x="256.1" y="137.9">~CS</text>
<text x="28.8" y="143.5">CH_IN</text>
<text x="67.4" y="143.2">C10</text>
<text x="100.4" y="143.5" transform="rotate(-90 100.4 143.5)">JP1</text>
<text x="137.5" y="143.2">C14</text>
<text x="155.1" y="143.5">GND</text>
<text x="163" y="142.2" transform="rotate(-90 163 142.2)">47uF</text>
<text x="191.6" y="140.7">AUDIO_AMP</text>
<text x="228" y="140">IC5C</text>
<text x="17.6" y="149.1">CHA</text>
<text x="27.4" y="147.4">1K</text>
<text x="52.7" y="147.4">R5</text>
<text x="66.2" y="146">10uF</text>
<text x="111.6" y="147.4">R6</text>
<text x="135.6" y="146">2.2uF</text>
<text x="145.2" y="145.4">IC6</text>
<text x="168.8" y="149.8" transform="rotate(-90 168.8 149.8)">C15</text>
<text x="228" y="149.1">74HCT00N</text>
<text x="270.2" y="146.3">BACKPLANE_39X</text>
<text x="26.7" y="152.7">R2</text>
<text x="27.4" y="155.8">1K</text>
<text x="50.9" y="152.7">470</text>
<text x="73.7" y="151.9">AUDIO_DIR</text>
<text x="93.3" y="151.9">CH_IN</text>
<text x="108.8" y="152.7">4.7K</text>
<text x="124.8" y="154.3">300p</text>
<text x="171.6" y="151" transform="rotate(-90 171.6 151)">47nF</text>
<text x="204.8" y="155.2" transform="rotate(-90 204.8 155.2)">GND</text>
<text x="17.6" y="157.5">CHB</text>
<text x="26.7" y="161.1">R3</text>
<text x="43.9" y="158.9" transform="rotate(-90 43.9 158.9)">10K</text>
<text x="49.2" y="159.6" transform="rotate(-90 49.2 159.6)">R8</text>
<text x="119.8" y="158.9" transform="rotate(-90 119.8 158.9)">R7</text>
<text x="125.1" y="160.7" transform="rotate(-90 125.1 160.7)">470</text>
<text x="126.1" y="159.9">C11</text>
<text x="160.7" y="156.1">LM386N-1</text>
<text x="173.1" y="161.7" transform="rotate(-90 173.1 161.7)">R9</text>
<text x="228" y="156.8">IC5D</text>
<text x="17.6" y="165.9">CHC</text>
<text x="27.4" y="164.3">1K</text>
<text x="178.4" y="163.5" transform="rotate(-90 178.4 163.5)">470</text>
<text x="228" y="165.9">74HCT00N</text>
<text x="26.7" y="169.5">R4</text>
<text x="42.8" y="168.7">GND</text>
<text x="118.6" y="171.5">GND</text>
<text x="26" y="179.7">JUMPER OUR</text>
<text x="73.7" y="180">AUDIO_DIR</text>
<text x="101.8" y="179.7">JUMPER IN</text>
<text x="144.9" y="178.6">RCA-FEMALE-PCB</text>
<text x="26" y="182.6">FOR ENABLING</text>
<text x="26" y="185.6">RESISTOR</text>
<text x="73.7" y="182.8">AUDIO</text>
<text x="73.7" y="185.6">AUDIO_AMP</text>
<text x="101.8" y="182.6">FOR ENABLING</text>
<text x="101.8" y="185.6">AMPLIFICATION</text>
<text x="138.3" y="182.8">AUDIO</text>
<text x="57.6" y="189.1">J-CS2</text>
<text x="141.1" y="188.4">GND</text>
<text x="150.6" y="189.8">RCAL</text>
</g>
<g font-size="2.8" fill="#0dab76">
<text x="129.8" y="98.6">LEFT CHANNEL</text>
<text x="129.8" y="104.2">RIGHT CHANNEL</text>
<text x="129.8" y="112.6">LEFT CHANNEL</text>
<text x="129.8" y="118.2">RIGHT CHANNEL</text>
</g>
<g font-size="2.4" fill="#808080">
<text x="207.4" y="22.4">1</text>
<text x="213.8" y="23.7">A</text>
<text x="225.4" y="23.7">Y0</text>
<text x="233.5" y="22.4">15</text>
<text x="112.6" y="25.8" transform="rotate(-90 112.6 25.8)">16</text>
<text x="121" y="25.8" transform="rotate(-90 121 25.8)">16</text>
<text x="129.5" y="25.8" transform="rotate(-90 129.5 25.8)">16</text>
<text x="137.8" y="25.8" transform="rotate(-90 137.8 25.8)">16</text>
<text x="146.3" y="25.8" transform="rotate(-90 146.3 25.8)">14</text>
<text x="207.4" y="25.2">2</text>
<text x="207.4" y="28">3</text>
<text x="213.8" y="26.5">B</text>
<text x="213.8" y="29.3">C</text>
<text x="225.4" y="29.3">Y2</text>
<text x="225.4" y="26.5">Y1</text>
<text x="233.5" y="28">13</text>
<text x="233.5" y="25.2">14</text>
<text x="225.4" y="34.9">Y4</text>
<text x="225.4" y="32.1">Y3</text>
<text x="233.5" y="33.7">11</text>
<text x="233.5" y="30.8">12</text>
<text x="266.3" y="33.7">1</text>
<text x="272.8" y="34.9">A15</text>
<text x="112.6" y="37.9" transform="rotate(-90 112.6 37.9)">8</text>
<text x="121" y="37.9" transform="rotate(-90 121 37.9)">8</text>
<text x="129.5" y="37.9" transform="rotate(-90 129.5 37.9)">8</text>
<text x="137.8" y="37.9" transform="rotate(-90 137.8 37.9)">8</text>
<text x="146.3" y="37.9" transform="rotate(-90 146.3 37.9)">7</text>
<text x="207.4" y="39.2">4</text>
<text x="207.4" y="36.4">6</text>
<text x="213.8" y="40.5">G2A</text>
<text x="213.8" y="37.7">G1</text>
<text x="225.4" y="40.5">Y6</text>
<text x="225.4" y="37.7">Y5</text>
<text x="233.5" y="39.2">9</text>
<text x="233.5" y="36.4">10</text>
<text x="266.3" y="36.4">2</text>
<text x="266.3" y="39.2">3</text>
<text x="272.8" y="37.7">A14</text>
<text x="272.8" y="40.5">A13</text>
<text x="207.4" y="42">5</text>
<text x="213.8" y="43.3">G2B</text>
<text x="225.4" y="43.3">Y7</text>
<text x="233.5" y="42">7</text>
<text x="266.3" y="42">4</text>
<text x="266.3" y="44.9">5</text>
<text x="266.3" y="47.7">6</text>
<text x="272.8" y="43.3">A12</text>
<text x="272.8" y="46.1">A11</text>
<text x="266.3" y="50.5">7</text>
<text x="266.3" y="53.3">8</text>
<text x="272.8" y="48.9">A10</text>
<text x="272.8" y="51.7">A9</text>
<text x="24.9" y="56.1">6</text>
<text x="24.9" y="58.9">7</text>
<text x="31.4" y="57.3">IOB7</text>
<text x="52.1" y="57.3">VCC</text>
<text x="62.2" y="58.9">1</text>
<text x="62.2" y="56.1">40</text>
<text x="207.4" y="56.1">1</text>
<text x="207.4" y="58.9">2</text>
<text x="213.8" y="57.3">A</text>
<text x="225.4" y="57.3">Y0</text>
<text x="233.5" y="58.9">14</text>
<text x="233.5" y="56.1">15</text>
<text x="265" y="58.9">10</text>
<text x="266.3" y="56.1">9</text>
<text x="272.8" y="54.5">A8</text>
<text x="272.8" y="57.3">A7</text>
<text x="24.9" y="61.7">8</text>
<text x="24.9" y="64.5">9</text>
<text x="31.4" y="60.1">IOB6</text>
<text x="31.4" y="63">IOB5</text>
<text x="31.4" y="65.7">IOB4</text>
<text x="52.4" y="60.2">VSS</text>
<text x="52.5" y="65.7">CLK</text>
<text x="62.2" y="64.5">22</text>
<text x="106.3" y="64.5">1</text>
<text x="112.8" y="65.7">A</text>
<text x="124.4" y="65.7">Y0</text>
<text x="132.4" y="64.5">15</text>
<text x="151.2" y="64.5">1</text>
<text x="207.4" y="61.7">3</text>
<text x="213.8" y="60.1">B</text>
<text x="213.8" y="63">C</text>
<text x="225.4" y="65.7">Y3</text>
<text x="225.4" y="63">Y2</text>
<text x="225.4" y="60.2">Y1</text>
<text x="233.5" y="64.5">12</text>
<text x="233.5" y="61.7">13</text>
<text x="265" y="64.5">12</text>
<text x="265.1" y="61.7">11</text>
<text x="272.8" y="60.1">A6</text>
<text x="272.8" y="63">A5</text>
<text x="272.8" y="65.7">A4</text>
<text x="23.6" y="67.3">10</text>
<text x="23.7" y="70.1">11</text>
<text x="31.4" y="68.5">IOB3</text>
<text x="31.4" y="71.4">IOB2</text>
<text x="49.2" y="68.5">RESET</text>
<text x="62.2" y="67.3">23</text>
<text x="106.3" y="67.3">2</text>
<text x="106.3" y="70.1">3</text>
<text x="112.8" y="68.5">B</text>
<text x="112.8" y="71.4">C</text>
<text x="124.4" y="71.4">Y2</text>
<text x="124.4" y="68.5">Y1</text>
<text x="132.4" y="70.1">13</text>
<text x="132.4" y="67.3">14</text>
<text x="151.2" y="70.1">2</text>
<text x="163.3" y="67.3">3</text>
<text x="207.4" y="70.1">6</text>
<text x="213.8" y="71.4">G1</text>
<text x="225.4" y="71.4">Y5</text>
<text x="225.4" y="68.5">Y4</text>
<text x="233.5" y="70.1">10</text>
<text x="233.5" y="67.3">11</text>
<text x="265" y="67.3">13</text>
<text x="265" y="70.1">14</text>
<text x="272.8" y="68.5">A3</text>
<text x="272.8" y="71.4">A2</text>
<text x="23.6" y="72.9">12</text>
<text x="23.6" y="75.7">13</text>
<text x="31.4" y="74.2">IOB1</text>
<text x="31.4" y="77">IOB0</text>
<text x="54.2" y="77">A9</text>
<text x="54.2" y="74.2">A8</text>
<text x="62.2" y="75.7">24</text>
<text x="62.2" y="72.9">25</text>
<text x="124.4" y="77">Y4</text>
<text x="124.4" y="74.2">Y3</text>
<text x="132.4" y="75.7">11</text>
<text x="132.4" y="72.9">12</text>
<text x="207.4" y="72.9">4</text>
<text x="207.4" y="75.7">5</text>
<text x="213.8" y="74.2">G2A</text>
<text x="213.8" y="77">G2B</text>
<text x="225.4" y="77">Y7</text>
<text x="225.4" y="74.2">Y6</text>
<text x="233.5" y="75.7">7</text>
<text x="233.5" y="72.9">9</text>
<text x="265" y="72.9">15</text>
<text x="265" y="75.7">16</text>
<text x="272.8" y="74.2">A1</text>
<text x="272.8" y="77">A0</text>
<text x="23.6" y="81.4">14</text>
<text x="31.4" y="82.6">IOA7</text>
<text x="106.3" y="81.4">4</text>
<text x="106.3" y="78.5">6</text>
<text x="112.8" y="82.6">G2A</text>
<text x="112.8" y="79.8">G1</text>
<text x="124.4" y="82.6">Y6</text>
<text x="124.4" y="79.8">Y5</text>
<text x="132.4" y="81.4">9</text>
<text x="132.4" y="78.5">10</text>
<text x="151.2" y="81.4">4</text>
<text x="265" y="78.5">17</text>
<text x="265" y="81.4">18</text>
<text x="272.8" y="79.8">GND</text>
<text x="272.8" y="82.6">VCC</text>
<text x="23.6" y="84.2">15</text>
<text x="23.6" y="87">16</text>
<text x="23.6" y="89.7">17</text>
<text x="31.4" y="85.4">IOA6</text>
<text x="31.4" y="88.2">IOA5</text>
<text x="52.5" y="88.2">BC2</text>
<text x="52.5" y="85.4">BC1</text>
<text x="62.2" y="89.7">27</text>
<text x="62.2" y="87">28</text>
<text x="62.2" y="84.2">29</text>
<text x="106.3" y="84.2">5</text>
<text x="112.8" y="85.4">G2B</text>
<text x="124.4" y="85.4">Y7</text>
<text x="132.4" y="84.2">7</text>
<text x="151.2" y="87">5</text>
<text x="163.3" y="84.2">6</text>
<text x="207.4" y="89.7">1</text>
<text x="233.5" y="89.7">15</text>
<text x="265" y="84.2">19</text>
<text x="265" y="87">20</text>
<text x="265" y="89.7">21</text>
<text x="272.8" y="85.4">PHI2</text>
<text x="272.8" y="88.2">~RESET</text>
<text x="23.6" y="92.6">18</text>
<text x="23.6" y="95.4">19</text>
<text x="31.4" y="91">IOA4</text>
<text x="31.4" y="93.8">IOA3</text>
<text x="51.5" y="91">BDIR</text>
<text x="207.4" y="92.6">2</text>
<text x="207.4" y="95.4">3</text>
<text x="213.8" y="91">A</text>
<text x="213.8" y="93.8">B</text>
<text x="225.4" y="93.8">Y1</text>
<text x="225.4" y="91">Y0</text>
<text x="233.5" y="95.4">13</text>
<text x="233.5" y="92.6">14</text>
<text x="265" y="92.6">22</text>
<text x="265" y="95.4">23</text>
<text x="272.8" y="91">PHI0</text>
<text x="272.8" y="93.8">~IRQ</text>
<text x="23.6" y="98.2">20</text>
<text x="23.6" y="101">21</text>
<text x="31.4" y="96.6">IOA2</text>
<text x="31.4" y="99.4">IOA1</text>
<text x="49.7" y="99.4">TEST1</text>
<text x="62.2" y="101">26</text>
<text x="62.2" y="98.2">39</text>
<text x="110.6" y="98.2">1</text>
<text x="110.6" y="101">2</text>
<text x="213.8" y="96.6">C</text>
<text x="225.4" y="99.4">Y3</text>
<text x="225.4" y="96.6">Y2</text>
<text x="233.5" y="101">11</text>
<text x="233.5" y="98.2">12</text>
<text x="265" y="98.2">24</text>
<text x="265" y="101">25</text>
<text x="272.8" y="96.6">SPARE1</text>
<text x="272.8" y="99.4">R/~W</text>
<text x="23.6" y="106.6">30</text>
<text x="31.4" y="102.2">IOA0</text>
<text x="31.4" y="107.8">DA7</text>
<text x="49.7" y="102.2">TEST2</text>
<text x="110.6" y="103.8">3</text>
<text x="207.4" y="106.6">4</text>
<text x="207.4" y="103.8">6</text>
<text x="213.8" y="107.8">G2A</text>
<text x="213.8" y="105">G1</text>
<text x="225.4" y="107.9">Y6</text>
<text x="225.4" y="105">Y5</text>
<text x="225.4" y="102.2">Y4</text>
<text x="233.5" y="106.6">9</text>
<text x="233.5" y="103.8">10</text>
<text x="265" y="103.8">26</text>
<text x="265" y="106.6">27</text>
<text x="272.8" y="102.2">RDY</text>
<text x="272.8" y="105">SYNC</text>
<text x="272.8" y="107.8">D0</text>
<text x="23.6" y="109.4">31</text>
<text x="23.6" y="112.2">32</text>
<text x="31.4" y="110.7">DA6</text>
<text x="31.4" y="113.5">DA5</text>
<text x="47.2" y="110.7">NC_PIN2</text>
<text x="47.2" y="113.5">NC_PIN5</text>
<text x="62.2" y="109.4">2</text>
<text x="62.2" y="112.2">5</text>
<text x="110.6" y="112.2">1</text>
<text x="207.4" y="109.4">5</text>
<text x="213.8" y="110.7">G2B</text>
<text x="225.4" y="110.7">Y7</text>
<text x="233.5" y="109.4">7</text>
<text x="265" y="109.4">28</text>
<text x="265" y="112.2">29</text>
<text x="272.8" y="110.7">D1</text>
<text x="272.8" y="113.5">D2</text>
<text x="23.6" y="115">33</text>
<text x="23.6" y="117.8">34</text>
<text x="31.4" y="116.2">DA4</text>
<text x="31.4" y="119.1">DA3</text>
<text x="110.6" y="115">2</text>
<text x="110.6" y="117.8">3</text>
<text x="265" y="115">30</text>
<text x="265" y="117.8">31</text>
<text x="272.8" y="116.2">D3</text>
<text x="272.8" y="119.1">D4</text>
<text x="23.6" y="120.7">35</text>
<text x="23.6" y="123.4">36</text>
<text x="31.4" y="121.9">DA2</text>
<text x="31.4" y="124.7">DA1</text>
<text x="43" y="124.7">CHANNEL_B</text>
<text x="43" y="121.9">CHANNEL_A</text>
<text x="62.2" y="123.4">3</text>
<text x="62.2" y="120.7">4</text>
<text x="265" y="120.7">32</text>
<text x="265" y="123.4">33</text>
<text x="272.8" y="121.9">D5</text>
<text x="272.8" y="124.7">D6</text>
<text x="23.6" y="126.2">37</text>
<text x="31.4" y="127.5">DA0</text>
<text x="42.8" y="127.5">CHANNEL_C</text>
<text x="62.2" y="126.2">38</text>
<text x="265" y="126.2">34</text>
<text x="265" y="129.1">35</text>
<text x="265" y="131.9">36</text>
<text x="272.8" y="127.5">D7</text>
<text x="272.8" y="130.3">TX</text>
<text x="265" y="134.7">37</text>
<text x="265" y="137.5">38</text>
<text x="272.8" y="133.1">RX</text>
<text x="272.8" y="135.9">~NMI</text>
<text x="50.8" y="139.6" transform="rotate(-90 50.8 139.6)">1</text>
<text x="53.6" y="139.6" transform="rotate(-90 53.6 139.6)">2</text>
<text x="218.6" y="140.3">9</text>
<text x="230.6" y="143.1">8</text>
<text x="265" y="140.3">39</text>
<text x="272.8" y="138.7">SPARE2</text>
<text x="272.8" y="141.5">SPARE3</text>
<text x="101.4" y="145.2" transform="rotate(-90 101.4 145.2)">1</text>
<text x="104.2" y="145.2" transform="rotate(-90 104.2 145.2)">2</text>
<text x="147.8" y="148.7">3</text>
<text x="151.9" y="145.9" transform="rotate(-90 151.9 145.9)">6</text>
<text x="157.5" y="148.7" transform="rotate(-90 157.5 148.7)">1</text>
<text x="160.3" y="148.7" transform="rotate(-90 160.3 148.7)">8</text>
<text x="217.3" y="145.9">10</text>
<text x="147.8" y="154.3">2</text>
<text x="163.9" y="151.5">5</text>
<text x="151.9" y="159.2" transform="rotate(-90 151.9 159.2)">4</text>
<text x="157.5" y="156.4" transform="rotate(-90 157.5 156.4)">7</text>
<text x="217.3" y="157.1">12</text>
<text x="230.6" y="159.9">11</text>
<text x="217.3" y="162.7">13</text>
<text x="65.7" y="179.6">1</text>
<text x="65.7" y="182.4">2</text>
<text x="65.7" y="185.2">3</text>
</g>
<g font-size="1.9" fill="#808080">
<text x="115.1" y="28.4" transform="rotate(-90 115.1 28.4)">VCC</text>
<text x="123.5" y="28.4" transform="rotate(-90 123.5 28.4)">VCC</text>
<text x="132" y="28.4" transform="rotate(-90 132 28.4)">VCC</text>
<text x="140.3" y="28.4" transform="rotate(-90 140.3 28.4)">VCC</text>
<text x="148.8" y="28.4" transform="rotate(-90 148.8 28.4)">VCC</text>
<text x="115.1" y="37.7" transform="rotate(-90 115.1 37.7)">GND</text>
<text x="123.5" y="37.7" transform="rotate(-90 123.5 37.7)">GND</text>
<text x="132" y="37.7" transform="rotate(-90 132 37.7)">GND</text>
<text x="140.3" y="37.7" transform="rotate(-90 140.3 37.7)">GND</text>
<text x="148.8" y="37.7" transform="rotate(-90 148.8 37.7)">GND</text>
<text x="28.8" y="132.2">AY-3-8910</text>
</g>
<g font-size="1.9" fill="#c90d0c">
<text x="157.3" y="131.8" transform="rotate(-90 157.3 131.8)">+</text>
<text x="181.6" y="142.7">+</text>
<text x="66.5" y="151.1">+</text>
<text x="136.7" y="151.1">+</text>
<text x="176.8" y="150.7" transform="rotate(-90 176.8 150.7)">+</text>
</g>
</svg>
